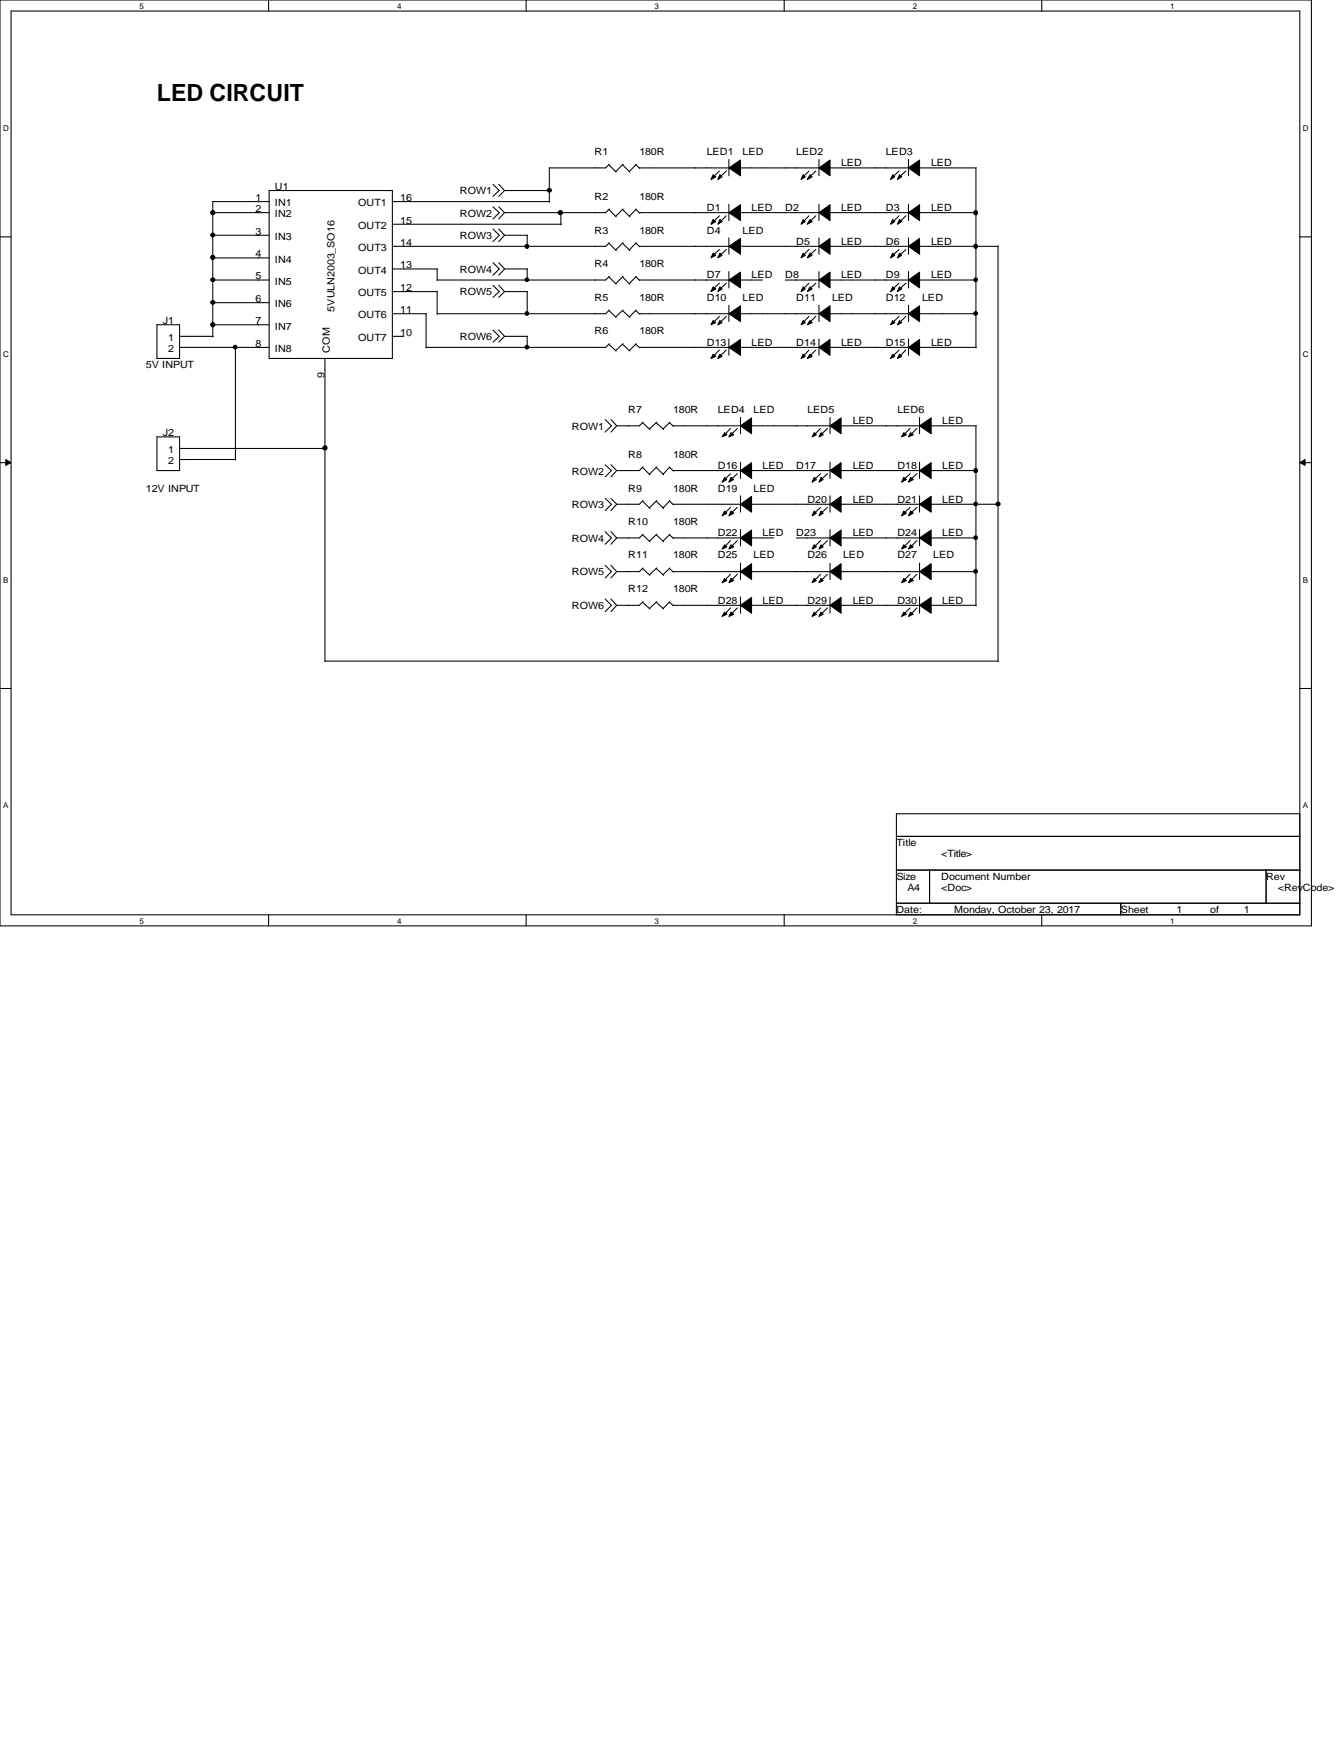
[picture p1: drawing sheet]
<svg xmlns="http://www.w3.org/2000/svg" width="216mm" height="279mm" viewBox="0 0 216 279" stroke-linecap="round" stroke-linejoin="round" font-family="sans-serif">
<path d="M0 0h210.8v148.9h-210.8zM1.8 1.8h207.2v145.4h-207.2z" fill="none" stroke="#000" stroke-width=".17"/>
<g fill="#fff">
<path d="M22.4 .3h.6v1.3h-.6z"/>
<path d="M22.4 147.4h.6v1.4h-.6z"/>
</g>
<path d="M43.2 0v1.8M43.2 147.2v1.7" fill="none" stroke="#000" stroke-width=".17"/>
<g fill="#fff">
<path d="M63.8 .3h.6v1.3h-.6z"/>
<path d="M63.8 147.4h.6v1.4h-.6z"/>
</g>
<path d="M84.6 0v1.8M84.6 147.2v1.7" fill="none" stroke="#000" stroke-width=".17"/>
<g fill="#fff">
<path d="M105.2 .3h.6v1.3h-.6z"/>
<path d="M105.2 147.4h.6v1.4h-.6z"/>
</g>
<path d="M126.1 0v1.8M126.1 147.2v1.7" fill="none" stroke="#000" stroke-width=".17"/>
<g fill="#fff">
<path d="M146.7 .3h.6v1.3h-.6z"/>
<path d="M146.7 147.4h.6v1.4h-.6z"/>
</g>
<path d="M167.5 0v1.8M167.5 147.2v1.7" fill="none" stroke="#000" stroke-width=".17"/>
<g fill="#fff">
<path d="M188.1 .3h.6v1.3h-.6z"/>
<path d="M188.1 147.4h.6v1.4h-.6z"/>
<path d="M.5 19.9h.9v1.4h-.9z"/>
<path d="M209.5 19.9h.8v1.4h-.8z"/>
<path d="M.5 56.2h.9v1.4h-.9z"/>
<path d="M209.5 56.2h.8v1.4h-.8z"/>
</g>
<path d="M0 38.1h1.8M209 38.1h1.7" fill="none" stroke="#000" stroke-width=".17"/>
<g fill="#fff">
<path d="M.5 92.5h.8v1.4h-.8z"/>
<path d="M209.5 92.5h.7v1.4h-.7z"/>
</g>
<path d="M0 74.4h1.8M209 74.4h1.7" fill="none" stroke="#000" stroke-width=".17"/>
<path d="M.9 73.9l.9 .5-.9 .4zM209 74.4l.8-.5v.9z" fill="#000" stroke="#000" stroke-width=".16"/>
<g fill="#fff">
<path d="M.5 128.9h.7v1.3h-.7z"/>
<path d="M209.5 128.9h.6v1.3h-.6z"/>
</g>
<g fill="none" stroke="#000" stroke-width=".17">
<path d="M34.2 34.2h9.1M34.2 37.8h9.1M43.3 30.6h19.8v27.1h-19.8zM43.3 32.4h-9.1v21.8M63.1 32.4h25.3M63.1 36.1h27.2M79.2 29.6l1.1 1-1.1 1M79.2 36.8l1.1 1-1.1 1.1M79.2 33.3l1.1 .9-1.1 1M80.2 29.6l.9 1M80.2 36.8l.9 1M80.2 33.3l.9 .9"/>
<path d="M81.1 30.6l-.9 1M81.1 37.8l-.9 1.1M81.1 34.2l-.9 1M81.1 30.6h7.3M81.1 37.8h3.7M84.8 37.8v1.9M90.2 34.2v2M97.9 26.5l1.2 1.2M97.9 33.7l1.2 1.2M97.9 39.1l1.2 1.2M98 33.6l-.6 .6h-16.3M98 39l-.6 .6h-34.3"/>
<path d="M98 26.4l-.6 .6h-9.1v5.5M100.1 26.5l1.2 1.2M100.1 33.7l1.2 1.2M100.1 39.1l1.2 1.2M100.2 26.4l-1.2 1.2M100.2 33.6l-1.2 1.2M100.2 39l-1.2 1.2M102.2 26.5l.7 .6M102.2 33.7l.7 .6M102.2 39.1l.7 .6M102.3 26.4l-1.1 1.2M102.3 33.6l-1.1 1.2"/>
<path d="M102.3 39l-1.1 1.2M102.8 34.2h14.4M102.8 39.6h14.4M102.8 27h14.4M115.7 27.5l-1.2 1.1M115.7 34.7l-1.2 1.2M116.8 27.5l-1.2 1.1M116.8 34.7l-1.2 1.2M117.2 25.7v2.6M117.2 32.9v2.6M117.2 38.3v2.6M119 34.2h12.7"/>
<path d="M119 39.6h12.7M119 27h12.7M130 27.5l-1.1 1.1M130 34.7l-1.1 1.2M131.1 27.5l-1.1 1.1M131.1 34.7l-1.1 1.2M131.7 25.7v2.6M131.7 32.9v2.6M131.7 38.3v2.6M133.3 34.2h12.7M133.3 39.6h12.7M133.3 27h12.7"/>
<path d="M144.5 34.7l-1.2 1.2M144.5 27.5l-1.2 1.1M145.6 34.7l-1.2 1.2M145.6 27.5l-1.2 1.1M146 25.7v2.6M146 32.9v2.6M146 38.3v2.6M147.7 34.2h9.3M147.7 39.6h12.7M147.7 27h9.3M156.9 27v29M160.4 39.5v66.9"/>
<path d="M25.2 52.2h3.7v5.5h-3.7zM28.9 55.9h14.4M28.9 54.1h5.4M34.2 41.5h9.1M34.2 45h9.1M34.2 48.7h9.1M34.2 52.2h9.1M37.8 55.9v18.1M52.2 57.7v48.7M63.1 54.1h1.8M63.1 50.5h5.5M63.1 46.9h7.3"/>
<path d="M63.1 43.3h7.3M68.5 50.5v5.5M70.3 43.3v1.8M70.3 46.9v3.6M79.2 42.2l1.1 1.1-1.1 1M79.2 45.9l1.1 1-1.1 .9M79.2 53.1l1.1 1-1.1 .9M80.2 42.2l.9 1.1M80.2 45.9l.9 1M80.2 53.1l.9 1M81.1 43.3l-.9 1M81.1 46.9l-.9 .9"/>
<path d="M81.1 54.1l-.9 .9M81.1 54.1h3.7M81.1 46.9h3.7M81.1 43.3h3.7M84.8 43.3v1.8M84.8 46.9v3.6M84.8 54.1v1.9M97.9 44.5l1.2 1.2M97.9 50l1.2 1.1M97.9 55.4l1.2 1.1M98 44.4l-.6 .6h-27.1M98 55.3l-.6 .6h-28.9"/>
<path d="M98 49.9l-.6 .6h-27.1M100.1 44.5l1.2 1.2M100.1 50l1.2 1.1M100.1 55.4l1.2 1.1M100.2 44.4l-1.2 1.2M100.2 49.9l-1.2 1.1M100.2 55.3l-1.2 1.1M102.2 44.5l.7 .6M102.2 50l.7 .5M102.2 55.4l.7 .6M102.3 44.4l-1.1 1.2M102.3 49.9l-1.1 1.1"/>
<path d="M102.3 55.3l-1.1 1.1M102.8 45h14.4M102.8 55.9h14.4M102.8 50.5h14.4M115.7 45.6l-1.2 1.1M115.7 40.1l-1.2 1.1M115.7 50.9l-1.2 1.2M115.7 56.3l-1.2 1.2M116.8 45.6l-1.2 1.1M116.8 40.1l-1.2 1.1M116.8 50.9l-1.2 1.2M116.8 56.3l-1.2 1.2"/>
<path d="M117.2 43.7v2.6M117.2 49.1v2.6M117.2 54.5v2.7M119 45h3.6M119 55.9h12.7M119 50.5h12.7M126.2 45h5.5M130 40.1l-1.1 1.1M130 45.6l-1.1 1.1M130 50.9l-1.1 1.2M130 56.3l-1.1 1.2M131.1 40.1l-1.1 1.1"/>
<path d="M131.1 45.6l-1.1 1.1M131.1 56.3l-1.1 1.2M131.1 50.9l-1.1 1.2M131.7 43.7v2.6M131.7 49.1v2.6M131.7 54.5v2.7M133.3 45h12.7M133.3 55.9h12.7M133.3 50.5h12.7M144.5 45.6l-1.2 1.1M144.5 40.1l-1.2 1.1M144.5 50.9l-1.2 1.2"/>
<path d="M144.5 56.3l-1.2 1.2M145.6 45.6l-1.2 1.1M145.6 40.1l-1.2 1.1M145.6 50.9l-1.2 1.2M145.6 56.3l-1.2 1.2M146 43.7v2.6M146 49.1v2.6M146 54.5v2.7M147.7 45h9.3M147.7 55.9h9.3M147.7 50.5h9.3M25.2 70.3h3.7v5.4h-3.7z"/>
<path d="M28.9 72.1h23.4M28.9 73.9h8.9M97.3 67.5l1 1-1 1M97.3 74.8l1 .9-1 1M98.2 67.5l.9 1M98.2 74.8l.9 .9M99.1 68.5l-.9 1M99.1 75.7l-.9 1M103.3 68l1.2 1.1M103.3 75.2l1.2 1.2M103.4 75.1l-.6 .6h-3.7M103.4 67.9l-.6 .6h-3.7"/>
<path d="M105.5 68l1.2 1.1M105.5 75.2l1.2 1.2M105.6 67.9l-1.2 1.1M105.6 75.1l-1.2 1.2M107.6 68l.7 .6M107.6 75.2l.7 .6M107.7 67.9l-1.1 1.1M107.7 75.1l-1.1 1.2M108.2 75.7h10.8M108.2 68.5h10.8M117.4 76.2l-1.1 1.1M117.4 68.9l-1.1 1.2"/>
<path d="M118.5 76.2l-1.2 1.1M118.5 68.9l-1.2 1.2M119 67.1v2.7M119 74.3v2.7M119 79.8v2.6M120.7 75.7h12.7M120.7 68.5h12.7M131.9 76.2l-1.2 1.1M131.9 68.9l-1.2 1.2M133 76.2l-1.2 1.1M133 68.9l-1.2 1.2M133.4 67.1v2.7"/>
<path d="M133.4 74.3v2.7M133.4 79.8v2.6M135.1 75.7h12.7M135.1 68.5h12.7M146.3 76.2l-1.2 1.1M146.3 68.9l-1.2 1.2M147.4 68.9l-1.2 1.2M147.4 76.2l-1.2 1.1M147.8 67.1v2.7M147.8 74.3v2.7M147.8 79.8v2.6M149.6 75.7h7.4"/>
<path d="M149.6 68.5h7.4M156.9 68.5v29M97.3 80.2l1 .9-1 1M97.3 85.5l1 1-1 1M97.3 90.9l1 1-1 1.1M97.3 96.4l1 1-1 1M98.2 80.2l.9 .9M98.2 85.5l.9 1M98.2 90.9l.9 1M98.2 96.4l.9 1M99.1 81.1l-.9 1M99.1 86.5l-.9 1"/>
<path d="M99.1 91.9l-.9 1.1M99.1 97.4l-.9 1M103.3 96.9l1.2 1.1M103.3 86l1.2 1.1M103.3 80.6l1.2 1.2M103.3 91.4l1.2 1.1M103.4 80.5l-.6 .6h-3.7M103.4 91.4l-.6 .5h-3.7M103.4 96.8l-.6 .6h-3.7M103.4 85.9l-.6 .6h-3.7M105.5 96.9l1.2 1.1M105.5 86l1.2 1.1"/>
<path d="M105.5 80.6l1.2 1.2M105.5 91.4l1.2 1.1M105.6 96.8l-1.2 1.1M105.6 85.9l-1.2 1.1M105.6 80.5l-1.2 1.2M105.6 91.4l-1.2 1.1M107.6 96.9l.7 .6M107.6 86l.7 .6M107.6 80.6l.7 .6M107.6 91.4l.7 .6M107.7 91.4l-1.1 1.1M107.7 85.9l-1.1 1.1"/>
<path d="M107.7 96.8l-1.1 1.1M107.7 80.5l-1.1 1.2M108.2 81.1h10.8M108.2 91.9h10.8M108.2 97.4h10.8M108.2 86.5h10.8M117.4 81.6l-1.1 1.1M117.4 97.8l-1.1 1.2M117.4 87l-1.1 1.1M117.4 92.4l-1.1 1.2M118.5 81.6l-1.2 1.1M118.5 97.8l-1.2 1.2"/>
<path d="M118.5 87l-1.2 1.1M118.5 92.4l-1.2 1.2M119 85.2v2.6M119 90.6v2.6M119 96v2.6M120.7 81.1h12.7M120.7 91.9h12.7M120.7 97.4h12.7M120.7 86.5h3.7M128 86.5h5.4M131.9 92.4l-1.2 1.2M131.9 97.8l-1.2 1.2"/>
<path d="M131.9 87l-1.2 1.1M131.9 81.6l-1.2 1.1M133 92.4l-1.2 1.2M133 97.8l-1.2 1.2M133 87l-1.2 1.1M133 81.6l-1.2 1.1M133.4 85.2v2.6M133.4 90.6v2.6M133.4 96v2.6M135.1 81.1h12.7M135.1 91.9h12.7M135.1 97.4h12.7"/>
<path d="M135.1 86.5h12.7M146.3 87l-1.2 1.1M146.3 92.4l-1.2 1.2M146.3 81.6l-1.2 1.1M146.3 97.8l-1.2 1.2M147.4 87l-1.2 1.1M147.4 92.4l-1.2 1.2M147.4 81.6l-1.2 1.1M147.4 97.8l-1.2 1.2M147.8 85.2v2.6M147.8 90.6v2.6M147.8 96v2.6"/>
<path d="M149.6 81.1h10.9M149.6 91.9h7.4M149.6 97.4h7.4M149.6 86.5h7.4M0 110.7h1.8M52.2 106.3h108.3M209 110.7h1.7M144.1 130.9h64.9v16.3h-64.9zM144.1 134.5h64.9M144.1 140h64.9M149.4 140v5.3M203.5 140v5.3"/>
<path d="M144.1 145.3h64.9M180.2 145.3v1.9"/>
</g>
<g fill="#000" stroke="#000" stroke-width=".17">
<path d="M114.6 28.1l.5 .3-.8 .5z" fill-rule="evenodd"/>
<path d="M114.6 35.3l.5 .3-.8 .5z" fill-rule="evenodd"/>
<path d="M115.7 28.1l.4 .3-.7 .5z" fill-rule="evenodd"/>
<path d="M115.7 35.3l.4 .3-.7 .5z" fill-rule="evenodd"/>
<path d="M117.2 39.6l1.8-1.2v2.5z" fill-rule="evenodd"/>
<path d="M117.2 27l1.8-1.3v2.6z" fill-rule="evenodd"/>
<path d="M117.2 34.2l1.8-1.3v2.6z" fill-rule="evenodd"/>
<path d="M129.1 28.1l.4 .3-.7 .5z" fill-rule="evenodd"/>
<path d="M129.1 35.3l.4 .3-.7 .5z" fill-rule="evenodd"/>
<path d="M130.2 28.1l.4 .3-.8 .5z" fill-rule="evenodd"/>
<path d="M130.2 35.3l.4 .3-.8 .5z" fill-rule="evenodd"/>
<path d="M131.7 39.6l1.7-1.2v2.5z" fill-rule="evenodd"/>
<path d="M131.7 27l1.7-1.3v2.6z" fill-rule="evenodd"/>
<path d="M131.7 34.2l1.7-1.3v2.6z" fill-rule="evenodd"/>
<path d="M143.5 35.3l.3 .3-.6 .5z" fill-rule="evenodd"/>
<path d="M143.5 28.1l.3 .3-.6 .5z" fill-rule="evenodd"/>
<path d="M144.6 35.3l.3 .3-.6 .5z" fill-rule="evenodd"/>
<path d="M144.6 28.1l.3 .3-.6 .5z" fill-rule="evenodd"/>
<path d="M146 34.2l1.8-1.3v2.6z" fill-rule="evenodd"/>
<path d="M146 39.6l1.8-1.2v2.5z" fill-rule="evenodd"/>
<path d="M146 27l1.8-1.3v2.6z" fill-rule="evenodd"/>
<path d="M114.6 46.1l.5 .4-.8 .4z" fill-rule="evenodd"/>
<path d="M114.6 40.7l.5 .4-.8 .4z" fill-rule="evenodd"/>
<path d="M114.6 51.6l.5 .3-.8 .3z" fill-rule="evenodd"/>
<path d="M114.6 57l.5 .3-.8 .4z" fill-rule="evenodd"/>
<path d="M115.7 46.1l.4 .4-.7 .4z" fill-rule="evenodd"/>
<path d="M115.7 40.7l.4 .4-.7 .4z" fill-rule="evenodd"/>
<path d="M115.7 51.6l.4 .3-.7 .3z" fill-rule="evenodd"/>
<path d="M115.7 57l.4 .3-.7 .4z" fill-rule="evenodd"/>
<path d="M117.2 45l1.8-1.2v2.5z" fill-rule="evenodd"/>
<path d="M117.2 50.5l1.8-1.3v2.5z" fill-rule="evenodd"/>
<path d="M117.2 55.9l1.8-1.3v2.6z" fill-rule="evenodd"/>
<path d="M129.1 40.7l.4 .4-.7 .4z" fill-rule="evenodd"/>
<path d="M129.1 46.1l.4 .4-.7 .4z" fill-rule="evenodd"/>
<path d="M129.1 51.6l.4 .3-.7 .3z" fill-rule="evenodd"/>
<path d="M129.1 57l.4 .3-.7 .4z" fill-rule="evenodd"/>
<path d="M130.2 40.7l.4 .4-.8 .4z" fill-rule="evenodd"/>
<path d="M130.2 46.1l.4 .4-.8 .4z" fill-rule="evenodd"/>
<path d="M130.2 51.6l.4 .3-.8 .3z" fill-rule="evenodd"/>
<path d="M130.2 57l.4 .3-.8 .4z" fill-rule="evenodd"/>
<path d="M131.7 45l1.7-1.2v2.5z" fill-rule="evenodd"/>
<path d="M131.7 50.5l1.7-1.3v2.5z" fill-rule="evenodd"/>
<path d="M131.7 55.9l1.7-1.3v2.6z" fill-rule="evenodd"/>
<path d="M143.5 46.1l.3 .4-.6 .4z" fill-rule="evenodd"/>
<path d="M143.5 40.7l.3 .4-.6 .4z" fill-rule="evenodd"/>
<path d="M143.5 51.6l.3 .3-.6 .3z" fill-rule="evenodd"/>
<path d="M143.5 57l.3 .3-.6 .4z" fill-rule="evenodd"/>
<path d="M144.6 46.1l.3 .4-.6 .4z" fill-rule="evenodd"/>
<path d="M144.6 40.7l.3 .4-.6 .4z" fill-rule="evenodd"/>
<path d="M144.6 51.6l.3 .3-.6 .3z" fill-rule="evenodd"/>
<path d="M144.6 57l.3 .3-.6 .4z" fill-rule="evenodd"/>
<path d="M146 45l1.8-1.2v2.5z" fill-rule="evenodd"/>
<path d="M146 50.5l1.8-1.3v2.5z" fill-rule="evenodd"/>
<path d="M146 55.9l1.8-1.3v2.6z" fill-rule="evenodd"/>
<path d="M116.5 76.8l.3 .3-.7 .5z" fill-rule="evenodd"/>
<path d="M116.5 69.6l.3 .3-.7 .4z" fill-rule="evenodd"/>
<path d="M117.5 76.8l.4 .3-.7 .5z" fill-rule="evenodd"/>
<path d="M117.5 69.6l.4 .3-.7 .4z" fill-rule="evenodd"/>
<path d="M119 75.7l1.8-1.3v2.6z" fill-rule="evenodd"/>
<path d="M119 68.5l1.8-1.3v2.6z" fill-rule="evenodd"/>
<path d="M130.9 76.8l.3 .3-.6 .5z" fill-rule="evenodd"/>
<path d="M130.9 69.6l.3 .3-.6 .4z" fill-rule="evenodd"/>
<path d="M132 76.8l.3 .3-.6 .5z" fill-rule="evenodd"/>
<path d="M132 69.6l.3 .3-.6 .4z" fill-rule="evenodd"/>
<path d="M133.4 75.7l1.8-1.3v2.6z" fill-rule="evenodd"/>
<path d="M133.4 68.5l1.8-1.3v2.6z" fill-rule="evenodd"/>
<path d="M145.3 76.8l.4 .3-.8 .5z" fill-rule="evenodd"/>
<path d="M145.3 69.6l.4 .3-.8 .4z" fill-rule="evenodd"/>
<path d="M146.4 76.8l.4 .3-.8 .5z" fill-rule="evenodd"/>
<path d="M146.4 69.6l.4 .3-.8 .4z" fill-rule="evenodd"/>
<path d="M147.8 75.7l1.9-1.3v2.6z" fill-rule="evenodd"/>
<path d="M147.8 68.5l1.9-1.3v2.6z" fill-rule="evenodd"/>
<path d="M116.5 82.2l.3 .3-.7 .5z" fill-rule="evenodd"/>
<path d="M116.5 98.5l.3 .3-.7 .3z" fill-rule="evenodd"/>
<path d="M116.5 87.6l.3 .4-.7 .3z" fill-rule="evenodd"/>
<path d="M116.5 93l.3 .4-.7 .3z" fill-rule="evenodd"/>
<path d="M117.5 82.2l.4 .3-.7 .5z" fill-rule="evenodd"/>
<path d="M117.5 98.5l.4 .3-.7 .3z" fill-rule="evenodd"/>
<path d="M117.5 87.6l.4 .4-.7 .3z" fill-rule="evenodd"/>
<path d="M117.5 93l.4 .4-.7 .3z" fill-rule="evenodd"/>
<path d="M119 81.1l1.8-1.3v2.6z" fill-rule="evenodd"/>
<path d="M119 97.4l1.8-1.3v2.5z" fill-rule="evenodd"/>
<path d="M119 86.5l1.8-1.2v2.5z" fill-rule="evenodd"/>
<path d="M119 91.9l1.8-1.2v2.5z" fill-rule="evenodd"/>
<path d="M130.9 93l.3 .4-.6 .3z" fill-rule="evenodd"/>
<path d="M130.9 98.5l.3 .3-.6 .3z" fill-rule="evenodd"/>
<path d="M130.9 87.6l.3 .4-.6 .3z" fill-rule="evenodd"/>
<path d="M130.9 82.2l.3 .3-.6 .5z" fill-rule="evenodd"/>
<path d="M132 93l.3 .4-.6 .3z" fill-rule="evenodd"/>
<path d="M132 98.5l.3 .3-.6 .3z" fill-rule="evenodd"/>
<path d="M132 87.6l.3 .4-.6 .3z" fill-rule="evenodd"/>
<path d="M132 82.2l.3 .3-.6 .5z" fill-rule="evenodd"/>
<path d="M133.4 91.9l1.8-1.2v2.5z" fill-rule="evenodd"/>
<path d="M133.4 97.4l1.8-1.3v2.5z" fill-rule="evenodd"/>
<path d="M133.4 86.5l1.8-1.2v2.5z" fill-rule="evenodd"/>
<path d="M133.4 81.1l1.8-1.3v2.6z" fill-rule="evenodd"/>
<path d="M145.3 87.6l.4 .4-.8 .3z" fill-rule="evenodd"/>
<path d="M145.3 93l.4 .4-.8 .3z" fill-rule="evenodd"/>
<path d="M145.3 82.2l.4 .3-.8 .5z" fill-rule="evenodd"/>
<path d="M145.3 98.5l.4 .3-.8 .3z" fill-rule="evenodd"/>
<path d="M146.4 87.6l.4 .4-.8 .3z" fill-rule="evenodd"/>
<path d="M146.4 93l.4 .4-.8 .3z" fill-rule="evenodd"/>
<path d="M146.4 82.2l.4 .3-.8 .5z" fill-rule="evenodd"/>
<path d="M146.4 98.5l.4 .3-.8 .3z" fill-rule="evenodd"/>
<path d="M147.8 86.5l1.9-1.2v2.5z" fill-rule="evenodd"/>
<path d="M147.8 91.9l1.9-1.2v2.5z" fill-rule="evenodd"/>
<path d="M147.8 81.1l1.9-1.3v2.6z" fill-rule="evenodd"/>
<path d="M147.8 97.4l1.9-1.3v2.5z" fill-rule="evenodd"/>
<circle cx="34.2" cy="34.2" r=".34"/>
<circle cx="34.2" cy="37.8" r=".32"/>
<circle cx="84.7" cy="39.6" r=".32"/>
<circle cx="88.3" cy="30.6" r=".32"/>
<circle cx="90.1" cy="34.2" r=".34"/>
<circle cx="156.8" cy="39.6" r=".32"/>
<circle cx="156.8" cy="34.2" r=".32"/>
<circle cx="34.2" cy="52.2" r=".34"/>
<circle cx="34.2" cy="41.4" r=".34"/>
<circle cx="34.2" cy="45" r=".32"/>
<circle cx="34.2" cy="48.6" r=".32"/>
<circle cx="37.8" cy="55.8" r=".3"/>
<circle cx="84.7" cy="45" r=".3"/>
<circle cx="84.7" cy="50.4" r=".3"/>
<circle cx="84.7" cy="55.8" r=".3"/>
<circle cx="156.8" cy="45" r=".3"/>
<circle cx="156.8" cy="50.4" r=".3"/>
<circle cx="52.2" cy="72.1" r=".34"/>
<circle cx="156.8" cy="75.7" r=".32"/>
<circle cx="156.8" cy="81.1" r=".3"/>
<circle cx="156.8" cy="86.5" r=".3"/>
<circle cx="156.8" cy="91.9" r=".3"/>
<circle cx="160.5" cy="81.1" r=".32"/>
</g>
<text font-size="3.8" x="25.2" y="16.2">LED CIRCUIT</text>
<g font-size="1.6">
<text x="95.6" y="25">R1</text>
<text x="102.8" y="25">180R</text>
<text x="113.6" y="25">LED1</text>
<text x="119.4" y="25">LED</text>
<text x="128" y="25">LED2</text>
<text x="135.2" y="26.8">LED</text>
<text x="142.4" y="25">LED3</text>
<text x="149.7" y="26.8">LED</text>
<text x="41.1" y="32.3">1</text>
<text x="41.1" y="34.1">2</text>
<text x="44.2" y="30.6">U1</text>
<text x="44.2" y="33.2">IN1</text>
<text x="44.2" y="35">IN2</text>
<text x="57.6" y="33.2">OUT1</text>
<text x="64.3" y="36">15</text>
<text x="64.3" y="32.3">16</text>
<text x="73.9" y="31.2">ROW1</text>
<text x="73.9" y="34.9">ROW2</text>
<text x="95.6" y="32.2">R2</text>
<text x="102.8" y="32.2">180R</text>
<text x="113.6" y="34">D1</text>
<text x="120.8" y="34">LED</text>
<text x="126.2" y="34">D2</text>
<text x="135.2" y="34">LED</text>
<text x="142.4" y="34">D3</text>
<text x="149.7" y="34">LED</text>
<text x="41.1" y="37.8">3</text>
<text x="41.1" y="41.4">4</text>
<text x="44.2" y="38.6">IN3</text>
<text x="57.6" y="40.4">OUT3</text>
<text x="57.6" y="36.8">OUT2</text>
<text x="64.3" y="39.5">14</text>
<text x="73.9" y="38.4">ROW3</text>
<text x="95.6" y="37.6">R3</text>
<text x="102.8" y="37.6">180R</text>
<text x="113.6" y="37.6">D4</text>
<text x="119.4" y="37.6">LED</text>
<text x="128" y="39.4">D5</text>
<text x="135.2" y="39.4">LED</text>
<text x="142.4" y="39.4">D6</text>
<text x="149.7" y="39.4">LED</text>
<text x="41.1" y="45">5</text>
<text x="44.2" y="42.2">IN4</text>
<text x="44.2" y="45.8">IN5</text>
<text x="57.6" y="47.7">OUT5</text>
<text x="57.6" y="44">OUT4</text>
<text x="64.3" y="46.8">12</text>
<text x="64.3" y="43.2">13</text>
<text x="73.9" y="43.9">ROW4</text>
<text x="73.9" y="47.5">ROW5</text>
<text x="95.6" y="43">R4</text>
<text x="102.8" y="43">180R</text>
<text x="113.6" y="44.8">D7</text>
<text x="120.8" y="44.8">LED</text>
<text x="126.2" y="44.8">D8</text>
<text x="135.2" y="44.8">LED</text>
<text x="142.4" y="44.8">D9</text>
<text x="149.7" y="44.8">LED</text>
<text x="26.2" y="52.2">J1</text>
<text x="41.1" y="48.6">6</text>
<text x="41.1" y="52.2">7</text>
<text x="44.2" y="49.4">IN6</text>
<text x="44.2" y="53">IN7</text>
<text x="53.8" y="50.1" transform="rotate(-90 53.8 50.1)">5VULN2003_SO16</text>
<text x="57.6" y="51.2">OUT6</text>
<text x="64.3" y="50.4">11</text>
<text x="95.6" y="48.4">R5</text>
<text x="95.6" y="53.8">R6</text>
<text x="102.8" y="48.4">180R</text>
<text x="102.8" y="53.8">180R</text>
<text x="113.6" y="48.4">D10</text>
<text x="119.4" y="48.4">LED</text>
<text x="128" y="48.4">D11</text>
<text x="133.8" y="48.4">LED</text>
<text x="142.4" y="48.4">D12</text>
<text x="148.3" y="48.4">LED</text>
<text x="23.5" y="59.2">5V INPUT</text>
<text x="27" y="54.9">1</text>
<text x="27" y="56.6">2</text>
<text x="41.1" y="55.8">8</text>
<text x="44.2" y="56.6">IN8</text>
<text x="53" y="56.7" transform="rotate(-90 53 56.7)">COM</text>
<text x="57.6" y="54.9">OUT7</text>
<text x="64.3" y="54">10</text>
<text x="73.9" y="54.7">ROW6</text>
<text x="113.6" y="55.6">D13</text>
<text x="120.8" y="55.6">LED</text>
<text x="128" y="55.6">D14</text>
<text x="135.2" y="55.6">LED</text>
<text x="142.4" y="55.6">D15</text>
<text x="149.7" y="55.6">LED</text>
<text x="52.2" y="60.9" transform="rotate(-90 52.2 60.9)">9</text>
<text x="26.2" y="70.2">J2</text>
<text x="91.9" y="69.1">ROW1</text>
<text x="101" y="66.5">R7</text>
<text x="108.2" y="66.5">180R</text>
<text x="115.4" y="66.5">LED4</text>
<text x="121.2" y="66.5">LED</text>
<text x="129.8" y="66.5">LED5</text>
<text x="137.1" y="68.2">LED</text>
<text x="144.3" y="66.5">LED6</text>
<text x="151.5" y="68.2">LED</text>
<text x="27" y="72.9">1</text>
<text x="27" y="74.7">2</text>
<text x="91.9" y="76.4">ROW2</text>
<text x="101" y="73.7">R8</text>
<text x="108.2" y="73.7">180R</text>
<text x="115.4" y="75.4">D16</text>
<text x="122.6" y="75.4">LED</text>
<text x="128" y="75.4">D17</text>
<text x="137.1" y="75.4">LED</text>
<text x="144.3" y="75.4">D18</text>
<text x="151.5" y="75.4">LED</text>
<text x="23.5" y="79.1">12V INPUT</text>
<text x="91.9" y="81.8">ROW3</text>
<text x="101" y="79.1">R9</text>
<text x="108.2" y="79.1">180R</text>
<text x="115.4" y="79.1">D19</text>
<text x="121.2" y="79.1">LED</text>
<text x="129.8" y="80.9">D20</text>
<text x="137.1" y="80.9">LED</text>
<text x="144.3" y="80.9">D21</text>
<text x="151.5" y="80.9">LED</text>
<text x="91.9" y="87.1">ROW4</text>
<text x="101" y="84.5">R10</text>
<text x="101" y="89.8">R11</text>
<text x="108.2" y="84.5">180R</text>
<text x="108.2" y="89.8">180R</text>
<text x="115.4" y="86.3">D22</text>
<text x="115.4" y="89.8">D25</text>
<text x="121.2" y="89.8">LED</text>
<text x="122.6" y="86.3">LED</text>
<text x="128" y="86.3">D23</text>
<text x="129.8" y="89.8">D26</text>
<text x="135.6" y="89.8">LED</text>
<text x="137.1" y="86.3">LED</text>
<text x="144.3" y="86.3">D24</text>
<text x="144.3" y="89.8">D27</text>
<text x="150" y="89.8">LED</text>
<text x="151.5" y="86.3">LED</text>
<text x="91.9" y="92.5">ROW5</text>
<text x="101" y="95.2">R12</text>
<text x="108.2" y="95.2">180R</text>
<text x="91.9" y="98">ROW6</text>
<text x="115.4" y="97.1">D28</text>
<text x="122.6" y="97.1">LED</text>
<text x="129.8" y="97.1">D29</text>
<text x="137.1" y="97.1">LED</text>
<text x="144.3" y="97.1">D30</text>
<text x="151.5" y="97.1">LED</text>
<text x="144.1" y="136.1">Title</text>
<text x="151.3" y="137.8">&lt;Title&gt;</text>
<text x="144.1" y="141.5">Size</text>
<text x="145.9" y="143.3">A4</text>
<text x="151.3" y="143.3">&lt;Doc&gt;</text>
<text x="151.3" y="141.5">Document Number</text>
<text x="203.5" y="141.5">Rev</text>
<text x="205.4" y="143.3">&lt;RevCode&gt;</text>
<text x="144.1" y="146.8">Date:</text>
<text x="153.4" y="146.8">Monday, October 23, 2017</text>
<text x="180.2" y="146.8">Sheet</text>
<text x="189.1" y="146.8">1</text>
<text x="194.6" y="146.8">of</text>
<text x="200" y="146.8">1</text>
</g>
<g font-size="1.3">
<text x="22.4" y="1.4">5</text>
<text x="63.8" y="1.4">4</text>
<text x="105.2" y="1.4">3</text>
<text x="146.7" y="1.4">2</text>
<text x="188.1" y="1.4">1</text>
<text x=".5" y="21.1">D</text>
<text x="209.5" y="21.1">D</text>
<text x=".5" y="57.4">C</text>
<text x="209.5" y="57.4">C</text>
<text x=".5" y="93.7">B</text>
<text x="209.5" y="93.7">B</text>
<text x=".5" y="130">A</text>
<text x="209.5" y="130">A</text>
<text x="22.4" y="148.6">5</text>
<text x="63.8" y="148.6">4</text>
<text x="105.2" y="148.6">3</text>
<text x="146.7" y="148.6">2</text>
<text x="188.1" y="148.6">1</text>
</g>
</svg>
